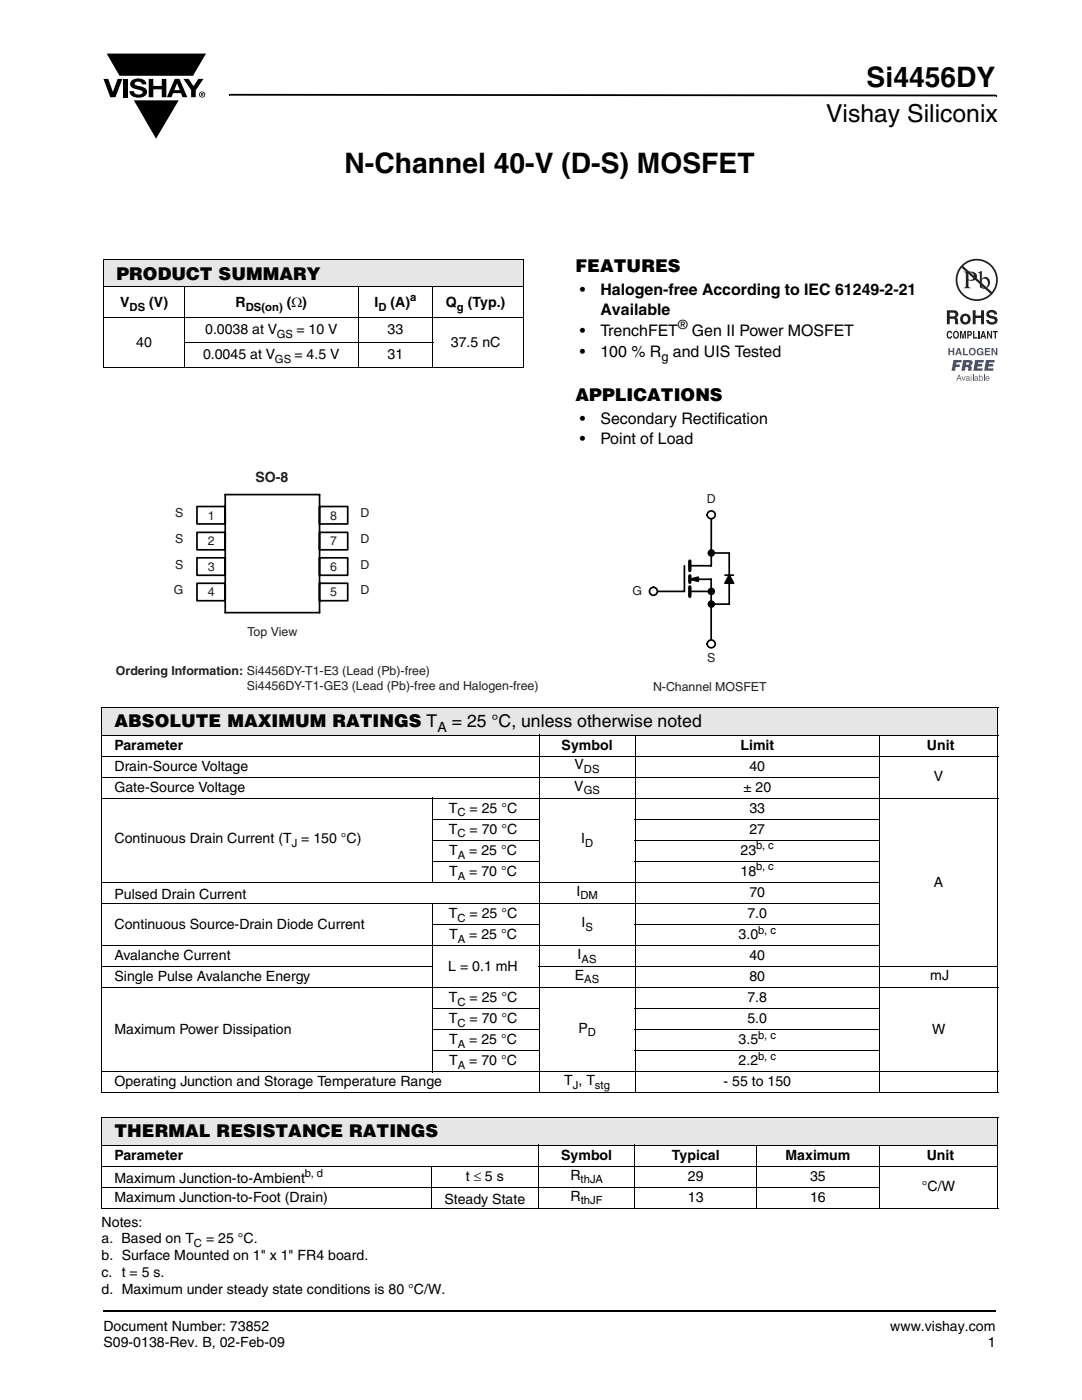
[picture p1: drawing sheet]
<svg xmlns="http://www.w3.org/2000/svg" width="216mm" height="279mm" viewBox="0 0 216 279" stroke-linecap="round" stroke-linejoin="round" font-family="sans-serif">
<g fill="#000">
<path d="M20.6 15.7h1l.9 2.6 1-2.6h.9l-1.4 3.7h-1zM24.6 15.7h.9v3.7h-.9zM26.3 16.1a2.09 2.09 0 0 1 2.8 .3l.1 .4h-.9a.79 .79 0 0 0-.7-.5 .79 .79 0 0 0-.7 .4l.2 .3 1 .3a1.09 1.09 0 0 1 1.2 1 1.09 1.09 0 0 1-1.1 1.1 1.74 1.74 0 0 1-2.4-1.2h.9a.96 .96 0 0 0 .8 .7 .96 .96 0 0 0 1-.5 1.31 1.31 0 0 0-1.3-.6 1.05 1.05 0 0 1-1.1-.5 1.05 1.05 0 0 1 .2-1.2zM29.7 15.7h.9v1.5h1.7v-1.5h.9v3.7h-.9v-1.6h-1.7v1.6h-.9zM36.6 15.7h1l1 1.5 1-1.5h1l-1.5 2.3v1.4h-1v-1.4zM21.3 10.7h19.8l-2.6 4.4h-3.8h-10.9zM45.7 18.7h.2v.4h-.2zM45.9 18.7l152.9 .2v.3l-152.9-.1zM198.8 18.9h.1v.3h-.1zM26.7 20h8.9l-4.5 7.7zM20.5 261.5h.1v.4h-.1z"/>
<path d="M35.3 16.6l.6 1.4h-1.1zM34.9 15.7l-1.6 3.7h.9l.3-.8h1.6l.3 .8h1l-1.6-3.7z"/>
<path d="M40.2 18.6l.2 .1v.1h-.2zM40.1 18.5v.7h.1v-.3l.4 .3-.2-.3 .2-.2-.1-.1z"/>
<path d="M39.9 18.9a.46 .46 0 0 1 .9 0 .46 .46 0 0 1-.9 0zM39.7 18.9a.61 .61 0 0 0 1.2 0 .61 .61 0 0 0-1.2 0z"/>
</g>
<path d="M20.6 261.7h178.2" fill="none" stroke="#000" stroke-width=".36"/>
<path d="M20.7 51.7h83.8v5.5h-83.8z" fill="#e6e6e6"/>
<path d="M20.6 51.7h84M20.6 57.2h84M20.7 51.8v21.4M36.9 57.2v16.2M71.4 57.2v16.2M86.4 57.2v16.2M104.5 51.8v21.4M20.6 63.5h84M20.6 73.3h84M36.8 68.4h49.7" fill="none" stroke="#000" stroke-width=".2"/>
<g fill="#e6e6e6">
<path d="M20.3 141.2h178.8v5.5h-178.8z"/>
<path d="M20.3 223.1h178.8v5.5h-178.8z"/>
</g>
<g fill="none" stroke="#000" stroke-width=".2">
<path d="M20.2 141.2h179M20.2 146.7h106.4M20.2 150.9h179M20.2 155.1h155.4M20.2 159.3h179M20.3 141.3v76.7M86.3 159.2v17M107.6 146.6v71.6M126.7 146.6v71.6M126.8 146.7h48.6M175.5 146.6v71.6M175.6 146.7h23.6"/>
<path d="M199.1 141.3v76.7M20.2 176.1h155.4M86.2 163.5h21.5M86.2 167.7h21.5M86.2 171.9h21.5M126.6 163.5h49M126.6 167.7h49M126.6 171.9h49M20.2 180.3h155.4M20.2 188.7h155.4M20.2 192.9h66.2M20.2 197.1h179"/>
<path d="M86.2 184.5h21.5M86.3 180.2v33.8M107.5 192.9h91.7M126.6 184.5h49M20.2 213.9h179M20.2 218.1h179M86.2 201.3h21.5M86.2 205.5h21.5M86.2 209.7h21.5M126.6 201.3h49M126.6 205.5h49M126.6 209.7h49"/>
<path d="M20.2 223.1h179M20.2 228.6h130.7M20.2 232.7h179M20.2 236.9h155.3M20.3 223.1v18M86 232.7v8.5M107.5 228.5v12.7M126.6 228.5v12.7M151 228.5v12.7M151.1 228.6h24.2M175.4 228.5v12.7M175.5 228.6h23.7"/>
<path d="M199.1 223.1v18M20.2 241.2h179"/>
</g>
<path d="M23.1 93.8h129.9v44.7h-129.9z" fill="#fff"/>
<path d="M136.6 112.9v5.1h-5.6M137.6 118h4.3M137.8 115.6l1.5 .4v-.8l-1.6 .4h4.2v12.1M141.9 103.5v9.4h-4.3M141.9 110.4h3.6M141.9 120.6h3.6" fill="none" stroke="#000" stroke-width=".34"/>
<path d="M137.6 112v1.9M137.6 114.9v1.3M137.6 117.1v1.9" fill="none" stroke="#000" stroke-width=".68"/>
<path d="M137.7 115.6l1.6-.4v.8z" fill="#000"/>
<circle cx="130.4" cy="118" r=".79" fill="#fff"/>
<g fill="none" stroke="#000" stroke-width=".34">
<path d="M144.7 116.4l.8-1.6 .9 1.6h-1.7M144.7 114.8h1.6M145.5 110.4v10.2"/>
<circle cx="130.4" cy="118" r=".79"/>
</g>
<path d="M145.5 114.8l.9 1.6h-1.7z" fill="#000"/>
<circle cx="141.9" cy="102.8" r=".79" fill="#fff"/>
<circle cx="141.9" cy="102.8" r=".79" fill="none" stroke="#000" stroke-width=".34"/>
<circle cx="141.9" cy="128.5" r=".79" fill="#fff"/>
<g fill="none" stroke="#000" stroke-width=".34">
<path d="M44.9 98.7h18.9v23.6h-18.9zM39.3 106.2h5.6v3.5h-5.6zM39.3 111.3h5.6v3.5h-5.6zM39.3 116.4h5.6v3.5h-5.6zM39.3 101.1h5.6v3.5h-5.6zM63.7 106.2h5.7v3.5h-5.7zM63.7 111.3h5.7v3.5h-5.7zM63.7 101.1h5.7v3.5h-5.7zM63.7 116.4h5.7v3.5h-5.7z"/>
<circle cx="141.9" cy="110.4" r=".58"/>
<circle cx="141.9" cy="118" r=".58"/>
<circle cx="141.9" cy="128.5" r=".79"/>
<circle cx="141.9" cy="120.6" r=".58"/>
</g>
<g fill="#000">
<circle cx="141.9" cy="110.4" r=".58"/>
<circle cx="141.9" cy="118" r=".58"/>
<circle cx="141.9" cy="120.6" r=".58"/>
</g>
<g fill="#fff">
<path d="M187.6 51.1h12.2v27.9h-12.2z"/>
<path d="M188.9 51.6h10.2v24.4h-10.2z"/>
</g>
<g fill="#231f20">
<path d="M194.1 61.9h.6v1.1h1.1v-1.1h.5v2.8h-.5v-1.2h-1.1v1.2h-.6z"/>
<path d="M197.1 62.1a1.15 1.15 0 0 1 1.9 .7h-.6v-.2a.68 .68 0 0 0-1-.1v.3l.3 .2a1.29 1.29 0 0 1 1.4 .9 1.17 1.17 0 0 1-1.2 .9 1.17 1.17 0 0 1-1.1-.9h.5l.1 .1a.67 .67 0 0 0 1.1-.1l-.2-.2-.6-.2a.82 .82 0 0 1-.8-.5 .82 .82 0 0 1 .2-.9z"/>
<path d="M189.1 66.2l.4-.2 .3 .1 .2 .4-.7-.2a.66 .66 0 0 0 .2 1l.2-.3h.3a.54 .54 0 0 1-.5 .6 .54 .54 0 0 1-.6-.4z"/>
<path d="M191.5 66.1h.4l.2 1.1 .3-1.1h.3v1.5h-.2v-1.3l-.2 1.3h-.3l-.2-1.3v1.3h-.3z"/>
<path d="M194.2 66.1h.2v1.2h.6v.3h-.8z"/>
<path d="M195.2 66.1h.3v1.5h-.3z"/>
<path d="M196.9 66.1h.3l.5 1v-1h.3v1.5h-.3l-.5-1.1v1.1h-.3z"/>
<path d="M198.1 66.1h1v.2h-.4v1.3h-.2v-1.3h-.4z"/>
<path d="M189.5 62.4v.8l.9-.1a.39 .39 0 0 0 .1-.6zM188.9 61.9h1.4a.79 .79 0 0 1 .8 .4 .79 .79 0 0 1-.1 .9l-.2 .2a.98 .98 0 0 1 .4 1.2l.1 .1h-.7l-.2-1-.9-.1v1.1h-.6z"/>
<path d="M192.4 63.1a.63 .63 0 0 0-.2 .8 .63 .63 0 0 0 .7 .3 .63 .63 0 0 0 .2-.7 .63 .63 0 0 0-.7-.4zM191.6 63.7a1.09 1.09 0 0 1 2.1 0 1.09 1.09 0 0 1-2.1 0z"/>
<path d="M190.6 66.3a.64 .64 0 0 0 .1 1h.2a.64 .64 0 0 0-.2-1zM190.4 66.1l.2-.1a.56 .56 0 0 1 .7 .4 .82 .82 0 0 1-.6 1.2h-.1a.89 .89 0 0 1-.2-1.5z"/>
<path d="M193.3 66.3v.5l.4-.1-.1-.3zM193 66.1h.6a.5 .5 0 0 1 .4 .4 .5 .5 0 0 1-.4 .5h-.3v.6h-.3z"/>
<path d="M196.2 66.4l-.2 .6h.3zM196 66.1h.3l.5 1.5h-.3l-.1-.3h-.4l-.1 .3h-.3z"/>
</g>
<g fill="#3853a3">
<path d="M189.2 69.5h.3v.5h.6v-.5h.3v1.4h-.3v-.6h-.6v.6h-.3z"/>
<path d="M192.2 69.5h.3v1.1h.7v.3h-1z"/>
<path d="M195.1 69.7a.68 .68 0 0 1 1.1 .2l-.8-.2a.55 .55 0 0 0-.2 .6 .55 .55 0 0 0 .4 .4l.4-.3h-.4v-.3h.6v.8h-.2v-.2a.71 .71 0 0 1-1 0 .71 .71 0 0 1 .1-1z"/>
<path d="M196.5 69.5h1.1v.2h-.8v.3h.7v.3h-.7v.3h.8v.3h-1.1z"/>
<path d="M197.8 69.5h.4l.5 1v-1h.3v1.4h-.3l-.6-1v1h-.3z"/>
<path d="M190.2 71.8h1.7l-.1 .6h-.9l-.1 .3h.8l-.1 .5h-.8l-.1 .8h-.7z"/>
<path d="M194.6 71.8h1.7v.6h-1.1l-.1 .3h.9l-.1 .5h-.8l-.1 .3h1.1l-.1 .5h-1.8z"/>
<path d="M196.7 71.8h1.8l-.1 .6h-1l-.1 .3h.9l-.1 .5h-.9v.3h1.1l-.1 .5h-1.8z"/>
<path d="M191.9 75.1h.1l.3 .7 .2-.7h.2l-.4 .9h-.1z"/>
<path d="M194.1 74.8h.1v1.2h-.1z"/>
<path d="M196.3 74.8h.2v1.2h-.2z"/>
<path d="M191.3 69.8l-.2 .6h.4zM191.1 69.5h.4l.5 1.4h-.4l-.1-.3h-.5l-.1 .3h-.3z"/>
<path d="M193.5 70.2a.5 .5 0 0 0 1 0 .5 .5 0 0 0-1 0zM193.2 70.2a.75 .75 0 0 1 1.5 0 .75 .75 0 0 1-1.5 0z"/>
<path d="M192.8 72.4l-.1 .4 .6-.1v-.3zM192.2 71.8l1.7 .2a.63 .63 0 0 1-.3 1l.3 .2v.8h-.7v-.6l-.3-.1h-.2l-.2 .7h-.7z"/>
<path d="M191.4 74.9l-.2 .6h.3zM191.3 74.8h.2l.4 1.2h-.2l-.1-.4h-.5l-.1 .4h-.2z"/>
<path d="M192.9 75.6v.2l.1 .1 .2-.1 .1-.3zM192.8 75.2l.3-.1 .3 .1 .1 .8-.8-.1 .1-.4 .5-.2-.2-.1-.3 .2z"/>
<path d="M193.7 75.1h.2v.9h-.2zM193.7 74.8h.2v.1h-.2z"/>
<path d="M194.6 75.6v.2l.1 .1 .2-.1 .1-.3zM194.5 75.2l.3-.1 .3 .1 .1 .8-.8-.1 .1-.4 .5-.2-.2-.1-.4 .2z"/>
<path d="M195.4 75.5a.35 .35 0 0 0 .7 0 .35 .35 0 0 0-.7 0zM195.4 74.8h.1v.4a.4 .4 0 0 1 .7 .4 .4 .4 0 0 1-.7 .3l-.1 .1z"/>
<path d="M196.9 75.3l-.1 .2h.5l-.1-.3zM196.8 75.1h.5l.1 .2v.3h-.6l.3 .3 .3-.2-.2 .3a.47 .47 0 0 1-.6-.3 .47 .47 0 0 1 .2-.6z"/>
</g>
<g fill="#231f20">
<path d="M193.2 54.4v1.4a.75 .75 0 0 0 1.2-.7 .75 .75 0 0 0-1.2-.7zM192.3 54.2a2.81 2.81 0 0 1 2.4 .4 .97 .97 0 0 1 0 1.2 .97 .97 0 0 1-1.2 .2l-.3-.1v1.1l.1 .3 .4 .2h-1.4l.3-.1 .1-.4v-2.3v-.2z"/>
<path d="M195.9 55.9v1.3l.2 .1a.72 .72 0 0 0 .8 0 .72 .72 0 0 0 .2-.8 .72 .72 0 0 0-.3-.8 .72 .72 0 0 0-.9 .2zM195.1 54.4l.8-.3v1.6a.89 .89 0 0 1 1.1-.4 .89 .89 0 0 1 .5 1.1 1.23 1.23 0 0 1-.6 1.1 1.23 1.23 0 0 1-1.4-.2v-2.7z"/>
<path d="M192.2 53.1a3.9 3.9 0 0 1 5.3-.1 3.9 3.9 0 0 1 .4 5.3zM191.9 53.4l5.7 5.2a3.9 3.9 0 0 1-5.3 .1 3.9 3.9 0 0 1-.4-5.3zM190.7 55.9a4.2 4.2 0 0 0 8.4 0 4.2 4.2 0 0 0-8.4 0z"/>
</g>
<g font-size="5.6">
<text x="172.9" y="17.4">Si4456DY</text>
<text x="68.7" y="34.5">N-Channel 40-V (D-S) MOSFET</text>
</g>
<text font-size="4.9" x="164.8" y="24.4">Vishay Siliconix</text>
<g font-size="3.5">
<text x="23.2" y="55.9">PRODUCT SUMMARY</text>
<text x="114.8" y="54.2">FEATURES</text>
<text x="114.8" y="79.9">APPLICATIONS</text>
<text x="22.8" y="145.2">ABSOLUTE MAXIMUM RATINGS T</text>
<text x="90.1" y="145.2">= 25 °C, unless otherwise noted</text>
<text x="22.8" y="226.9">THERMAL RESISTANCE RATINGS</text>
</g>
<g font-size="3.2">
<text x="115.7" y="58.9">•</text>
<text x="119.8" y="58.9">Halogen-free According to IEC 61249-2-21</text>
<text x="119.8" y="62.8">Available</text>
<text x="115.7" y="67">•</text>
<text x="115.7" y="71.2">•</text>
<text x="119.8" y="67">TrenchFET</text>
<text x="119.8" y="71.2">100 % R</text>
<text x="134.3" y="71.2">and UIS Tested</text>
<text x="138" y="67">Gen II Power MOSFET</text>
<text x="115.7" y="84.6">•</text>
<text x="115.7" y="88.5">•</text>
<text x="119.8" y="84.6">Secondary Rectification</text>
<text x="119.8" y="88.5">Point of Load</text>
</g>
<g font-size="2.8">
<text x="24" y="61.3">V</text>
<text x="29.8" y="61.3">(V)</text>
<text x="47" y="61.3">R</text>
<text x="57.2" y="61.3">(Ω)</text>
<text x="74.7" y="61.3">I</text>
<text x="77.9" y="61.3">(A)</text>
<text x="89" y="61.3">Q</text>
<text x="93.3" y="61.3">(Typ.)</text>
<text x="27.2" y="69.2">40</text>
<text x="40.5" y="71.7">0.0045 at V</text>
<text x="40.9" y="66.7">0.0038 at V</text>
<text x="58.7" y="71.7">= 4.5 V</text>
<text x="59.1" y="66.7">= 10 V</text>
<text x="77.3" y="66.7">33</text>
<text x="77.3" y="71.7">31</text>
<text x="90" y="69.2">37.5 nC</text>
<text x="22.8" y="149.6">Parameter</text>
<text x="87.3" y="146">A</text>
<text x="112.1" y="149.6">Symbol</text>
<text x="147.8" y="149.6">Limit</text>
<text x="185" y="149.6">Unit</text>
<text x="22.8" y="153.8">Drain-Source Voltage</text>
<text x="114.7" y="153.6">V</text>
<text x="149.5" y="153.8">40</text>
<text x="186.4" y="155.9">V</text>
<text x="22.8" y="158">Gate-Source Voltage</text>
<text x="114.6" y="157.8">V</text>
<text x="148.3" y="158">± 20</text>
<text x="89.6" y="162.2">T</text>
<text x="89.6" y="166.4">T</text>
<text x="93.7" y="162.2">= 25 °C</text>
<text x="93.7" y="166.4">= 70 °C</text>
<text x="149.5" y="162.2">33</text>
<text x="149.5" y="166.4">27</text>
<text x="22.8" y="168.3">Continuous Drain Current (T = 150 °C)</text>
<text x="89.6" y="170.6">T</text>
<text x="93.6" y="170.6">= 25 °C</text>
<text x="116" y="168.3">I</text>
<text x="147.8" y="170.6">23</text>
<text x="22.8" y="179.5">Pulsed Drain Current</text>
<text x="89.6" y="174.8">T</text>
<text x="93.6" y="174.8">= 70 °C</text>
<text x="115" y="178.8">I</text>
<text x="147.8" y="174.8">18</text>
<text x="149.5" y="179">70</text>
<text x="186.4" y="176.9">A</text>
<text x="22.8" y="185.3">Continuous Source-Drain Diode Current</text>
<text x="89.6" y="183.2">T</text>
<text x="93.7" y="183.2">= 25 °C</text>
<text x="116" y="185.1">I</text>
<text x="149.1" y="183.2">7.0</text>
<text x="22.8" y="191.6">Avalanche Current</text>
<text x="89.6" y="187.4">T</text>
<text x="93.6" y="187.4">= 25 °C</text>
<text x="115.3" y="191.4">I</text>
<text x="147.4" y="187.4">3.0</text>
<text x="149.5" y="191.6">40</text>
<text x="22.8" y="195.8">Single Pulse Avalanche Energy</text>
<text x="89.5" y="193.7">L = 0.1 mH</text>
<text x="114.7" y="195.6">E</text>
<text x="149.5" y="195.8">80</text>
<text x="185.6" y="195.5">mJ</text>
<text x="89.6" y="200">T</text>
<text x="93.7" y="200">= 25 °C</text>
<text x="149.1" y="200">7.8</text>
<text x="22.8" y="206.3">Maximum Power Dissipation</text>
<text x="89.6" y="204.2">T</text>
<text x="89.6" y="208.4">T</text>
<text x="93.6" y="208.4">= 25 °C</text>
<text x="93.7" y="204.2">= 70 °C</text>
<text x="115.4" y="206.1">P</text>
<text x="147.4" y="208.4">3.5</text>
<text x="149.1" y="204.2">5.0</text>
<text x="186" y="206.3">W</text>
<text x="89.6" y="212.6">T</text>
<text x="93.6" y="212.6">= 70 °C</text>
<text x="147.4" y="212.6">2.2</text>
<text x="22.8" y="216.8">Operating Junction and Storage Temperature Range</text>
<text x="112.6" y="216.6">T , T</text>
<text x="144.4" y="216.8">- 55 to 150</text>
<text x="22.8" y="231.5">Parameter</text>
<text x="112" y="231.5">Symbol</text>
<text x="134.1" y="231.5">Typical</text>
<text x="156.7" y="231.5">Maximum</text>
<text x="184.9" y="231.5">Unit</text>
<text x="22.8" y="236.1">Maximum Junction-to-Ambient</text>
<text x="22.8" y="239.9">Maximum Junction-to-Foot (Drain)</text>
<text x="93" y="235.7">t ≤ 5 s</text>
<text x="113.8" y="235.4">R</text>
<text x="113.9" y="239.6">R</text>
<text x="137.3" y="235.7">29</text>
<text x="137.3" y="239.9">13</text>
<text x="161.6" y="235.7">35</text>
<text x="161.6" y="239.9">16</text>
<text x="184" y="237.8">°C/W</text>
<text x="20.3" y="244.8">Notes:</text>
<text x="88.7" y="240.2">Steady State</text>
<text x="20.3" y="248.1">a. Based on T</text>
<text x="20.3" y="251.5">b. Surface Mounted on 1&quot; x 1&quot; FR4 board.</text>
<text x="41.1" y="248.1">= 25 °C.</text>
<text x="20.3" y="254.8">c. t = 5 s.</text>
<text x="20.3" y="258.2">d. Maximum under steady state conditions is 80 °C/W.</text>
<text x="20.6" y="265.6">Document Number: 73852</text>
<text x="20.6" y="268.8">S09-0138-Rev. B, 02-Feb-09</text>
<text x="177.7" y="265.6">www.vishay.com</text>
<text x="197.1" y="268.8">1</text>
</g>
<text font-size="2.8" fill="#231f20" x="51" y="96.3">SO-8</text>
<g font-size="2.5">
<text x="135.3" y="65.7">®</text>
<text x="132" y="72">g</text>
</g>
<g font-size="2.5" fill="#231f20">
<text x="141.1" y="100.3">D</text>
<text x="34.9" y="103.2">S</text>
<text x="41.4" y="103.7">1</text>
<text x="65.9" y="103.7">8</text>
<text x="71.9" y="103.2">D</text>
<text x="34.9" y="108.4">S</text>
<text x="34.9" y="113.5">S</text>
<text x="41.4" y="108.9">2</text>
<text x="41.4" y="113.9">3</text>
<text x="65.9" y="113.9">6</text>
<text x="65.9" y="108.9">7</text>
<text x="71.9" y="108.4">D</text>
<text x="71.9" y="113.5">D</text>
<text x="34.7" y="118.5">G</text>
<text x="41.4" y="119">4</text>
<text x="65.9" y="119">5</text>
<text x="71.9" y="118.5">D</text>
<text x="126.2" y="118.6">G</text>
<text x="49.4" y="126.9">Top View</text>
<text x="23.1" y="134.8">Ordering Information: Si4456DY-T1-E3 (Lead (Pb)-free)</text>
<text x="49.3" y="137.7">Si4456DY-T1-GE3 (Lead (Pb)-free and Halogen-free)</text>
<text x="130.3" y="137.9">N-Channel MOSFET</text>
<text x="141.1" y="132.1">S</text>
</g>
<g font-size="2.2">
<text x="25.9" y="62">DS</text>
<text x="49" y="62">DS(on)</text>
<text x="75.5" y="62">D</text>
<text x="81.8" y="60.2">a</text>
<text x="91.2" y="62">g</text>
<text x="55.2" y="67.5">GS</text>
<text x="54.9" y="72.4">GS</text>
<text x="116.5" y="154.3">DS</text>
<text x="116.5" y="158.5">GS</text>
<text x="91.3" y="162.9">C</text>
<text x="91.3" y="167.1">C</text>
<text x="58.2" y="169">J</text>
<text x="91.4" y="171.3">A</text>
<text x="116.7" y="169">D</text>
<text x="150.9" y="169.5">b, c</text>
<text x="150.9" y="173.7">b, c</text>
<text x="91.4" y="175.5">A</text>
<text x="115.8" y="179.5">DM</text>
<text x="91.3" y="183.9">C</text>
<text x="116.8" y="185.8">S</text>
<text x="91.4" y="188.1">A</text>
<text x="151.3" y="186.3">b, c</text>
<text x="116.1" y="192.1">AS</text>
<text x="116.6" y="196.3">AS</text>
<text x="91.3" y="200.7">C</text>
<text x="91.3" y="204.9">C</text>
<text x="91.4" y="209.1">A</text>
<text x="117.3" y="206.8">D</text>
<text x="151.3" y="207.3">b, c</text>
<text x="91.4" y="213.3">A</text>
<text x="151.3" y="211.5">b, c</text>
<text x="114.3" y="217.3">J</text>
<text x="118.7" y="217.3">stg</text>
<text x="60.8" y="234.9">b, d</text>
<text x="115.8" y="236.1">thJA</text>
<text x="115.9" y="240.3">thJF</text>
<text x="38.7" y="248.9">C</text>
</g>
</svg>
